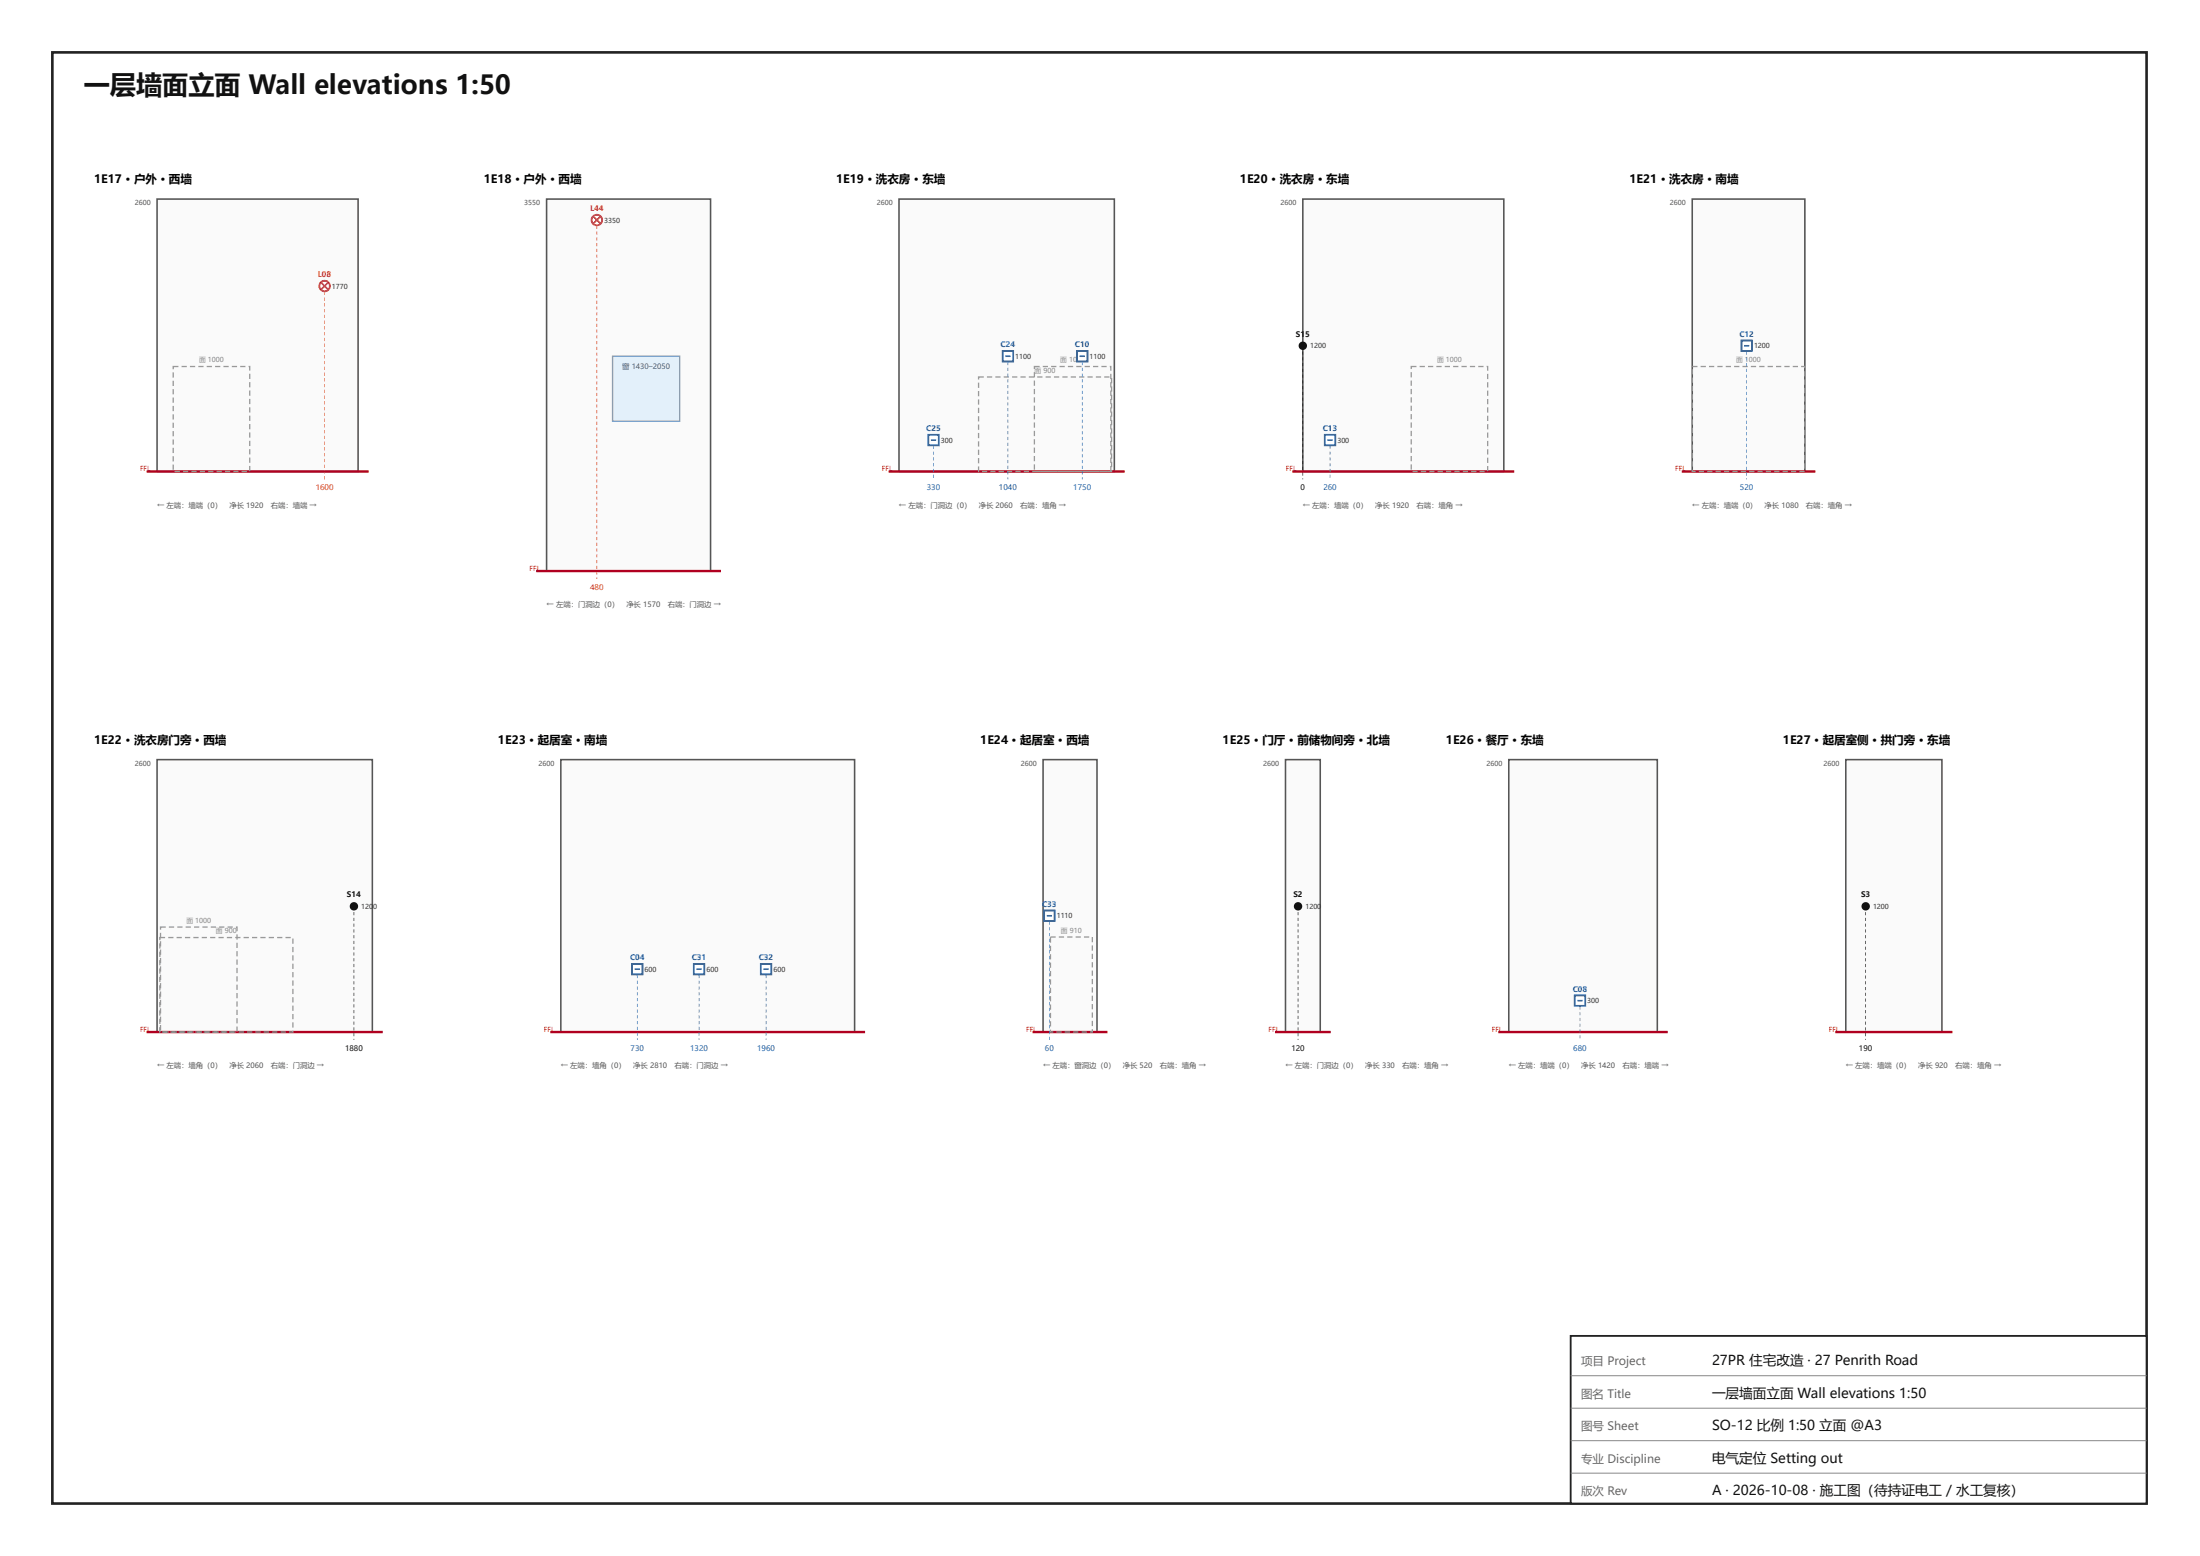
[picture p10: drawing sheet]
<svg xmlns="http://www.w3.org/2000/svg" width="420mm" height="297mm" viewBox="0 0 420 297" stroke-linecap="round" stroke-linejoin="round" font-family="sans-serif">
<path d="M10 10h400v277h-400z" fill="none" stroke="#222" stroke-width=".5"/>
<path d="M300 255h110v32h-110z" fill="#fff"/>
<path d="M300 255h110v32h-110z" fill="none" stroke="#222" stroke-width=".35"/>
<path d="M300 262.6h110M300 268.8h110M300 275h110M300 281.2h110" fill="none" stroke="#888" stroke-width=".19"/>
<path d="M30 38h38.4v52h-38.4z" fill="#fafafa"/>
<path d="M30 38h38.4v52h-38.4z" fill="none" stroke="#555" stroke-width=".3"/>
<path d="M28 90h42.4" fill="none" stroke="#b00020" stroke-width=".45"/>
<path d="M34.7 69.8h1v.3h-1zM36.3 69.8h1v.3h-1zM37.9 69.8h1v.3h-1zM39.5 69.8h1v.3h-1zM41.1 69.8h1v.3h-1zM42.7 69.8h1v.3h-1zM44.3 69.8h1v.3h-1zM45.9 69.8h1v.3h-1zM47.5 69.8h.3v.9h-.2v-.7h.1v.1h-.2zM47.6 71.3h.2v1h-.2zM47.6 72.9h.2v1h-.2zM47.6 74.5h.2v1h-.2zM47.6 76.1h.2v1h-.2zM47.6 77.7h.2v1h-.2zM47.6 79.3h.2v1h-.2zM47.6 80.9h.2v1h-.2zM47.6 82.5h.2v1h-.2zM47.6 84.1h.2v1h-.2zM47.6 85.7h.2v1h-.2zM47.6 87.3h.2v1h-.2zM47.6 88.9h.2v1h-.2zM46.2 89.9h1v.2h-1zM44.6 89.9h1v.2h-1zM43 89.9h1v.2h-1zM41.4 89.9h1v.2h-1zM39.8 89.9h1v.2h-1zM38.2 89.9h1v.2h-1zM36.6 89.9h1v.2h-1zM35 89.9h1v.2h-1zM33.4 89.9h1v.2h-1zM33 88.7h.2v1h-.2zM33 87.1h.2v1h-.2zM33 85.5h.2v1h-.2zM33 83.9h.2v1h-.2zM33 82.3h.2v1h-.2zM33 80.7h.2v1h-.2zM33 79.1h.2v1h-.2zM33 77.5h.2v1h-.2zM33 75.9h.2v1h-.2zM33 74.3h.2v1h-.2zM33 72.7h.2v1h-.2zM33 71.1h.2v1h-.2zM33 69.8h1.1v.3h-1v-.1h.1v.5h-.2z" fill="#999"/>
<circle cx="62" cy="54.6" r="1" fill="#fff"/>
<circle cx="62" cy="54.6" r="1" fill="none" stroke="#e65100" stroke-width=".35"/>
<path d="M61.3 53.9l1.4 1.4zM61.3 55.3l1.4-1.4z" fill="#000"/>
<path d="M61.3 53.9l1.4 1.4M62.7 53.9l-1.4 1.4" fill="none" stroke="#e65100" stroke-width=".3"/>
<path d="M61.9 55.7h.2v.6h-.2zM61.9 56.8h.2v.6h-.2zM61.9 57.9h.2v.6h-.2zM61.9 59h.2v.6h-.2zM61.9 60.1h.2v.6h-.2zM61.9 61.2h.2v.6h-.2zM61.9 62.3h.2v.6h-.2zM61.9 63.4h.2v.6h-.2zM61.9 64.5h.2v.6h-.2zM61.9 65.6h.2v.6h-.2zM61.9 66.7h.2v.6h-.2zM61.9 67.8h.2v.6h-.2zM61.9 68.9h.2v.6h-.2zM61.9 70h.2v.6h-.2zM61.9 71.1h.2v.6h-.2zM61.9 72.2h.2v.6h-.2zM61.9 73.3h.2v.6h-.2zM61.9 74.4h.2v.6h-.2zM61.9 75.5h.2v.6h-.2zM61.9 76.6h.2v.6h-.2zM61.9 77.7h.2v.6h-.2zM61.9 78.8h.2v.6h-.2zM61.9 79.9h.2v.6h-.2zM61.9 81h.2v.6h-.2zM61.9 82.1h.2v.6h-.2zM61.9 83.2h.2v.6h-.2zM61.9 84.3h.2v.6h-.2zM61.9 85.4h.2v.6h-.2zM61.9 86.5h.2v.6h-.2zM61.9 87.6h.2v.6h-.2zM61.9 88.7h.2v.6h-.2zM61.9 89.8h.2v.6h-.2zM61.9 90.9h.2v.6h-.2z" fill="#e65100"/>
<path d="M104.4 38h31.3v71h-31.3z" fill="#fafafa"/>
<path d="M104.4 38h31.3v71h-31.3z" fill="none" stroke="#555" stroke-width=".3"/>
<path d="M102.4 109h35.3" fill="none" stroke="#b00020" stroke-width=".45"/>
<path d="M117 68h12.8v12.4h-12.8z" fill="#e3f0fa"/>
<path d="M117 68h12.8v12.4h-12.8z" fill="none" stroke="#7a9cb8" stroke-width=".25"/>
<circle cx="114" cy="42" r="1" fill="#fff"/>
<circle cx="114" cy="42" r="1" fill="none" stroke="#e65100" stroke-width=".35"/>
<path d="M113.3 41.3l1.4 1.4zM114.7 41.3l-1.4 1.4z" fill="#000"/>
<path d="M113.3 41.3l1.4 1.4M114.7 41.3l-1.4 1.4" fill="none" stroke="#e65100" stroke-width=".3"/>
<path d="M113.9 43.1h.2v.6h-.2zM113.9 44.2h.2v.6h-.2zM113.9 45.3h.2v.6h-.2zM113.9 46.4h.2v.6h-.2zM113.9 47.5h.2v.6h-.2zM113.9 48.6h.2v.6h-.2zM113.9 49.7h.2v.6h-.2zM113.9 50.8h.2v.6h-.2zM113.9 51.9h.2v.6h-.2zM113.9 53h.2v.6h-.2zM113.9 54.1h.2v.6h-.2zM113.9 55.2h.2v.6h-.2zM113.9 56.3h.2v.6h-.2zM113.9 57.4h.2v.6h-.2zM113.9 58.5h.2v.6h-.2zM113.9 59.6h.2v.6h-.2zM113.9 60.7h.2v.6h-.2zM113.9 61.8h.2v.6h-.2zM113.9 62.9h.2v.6h-.2zM113.9 64h.2v.6h-.2zM113.9 65.1h.2v.6h-.2zM113.9 66.2h.2v.6h-.2zM113.9 67.3h.2v.6h-.2zM113.9 68.4h.2v.6h-.2zM113.9 69.5h.2v.6h-.2zM113.9 70.6h.2v.6h-.2zM113.9 71.7h.2v.6h-.2zM113.9 72.8h.2v.6h-.2zM113.9 73.9h.2v.6h-.2zM113.9 75h.2v.6h-.2zM113.9 76.1h.2v.6h-.2zM113.9 77.2h.2v.6h-.2zM113.9 78.3h.2v.6h-.2zM113.9 79.4h.2v.6h-.2zM113.9 80.5h.2v.6h-.2zM113.9 81.6h.2v.6h-.2zM113.9 82.7h.2v.6h-.2zM113.9 83.8h.2v.6h-.2zM113.9 84.9h.2v.6h-.2zM113.9 86h.2v.6h-.2zM113.9 87.1h.2v.6h-.2zM113.9 88.2h.2v.6h-.2zM113.9 89.3h.2v.6h-.2zM113.9 90.4h.2v.6h-.2zM113.9 91.5h.2v.6h-.2zM113.9 92.6h.2v.6h-.2zM113.9 93.7h.2v.6h-.2zM113.9 94.8h.2v.6h-.2zM113.9 95.9h.2v.6h-.2zM113.9 97h.2v.6h-.2zM113.9 98.1h.2v.6h-.2zM113.9 99.2h.2v.6h-.2zM113.9 100.3h.2v.6h-.2zM113.9 101.4h.2v.6h-.2zM113.9 102.5h.2v.6h-.2zM113.9 103.6h.2v.6h-.2zM113.9 104.7h.2v.6h-.2zM113.9 105.8h.2v.6h-.2zM113.9 106.9h.2v.6h-.2zM113.9 108h.2v.6h-.2zM113.9 109.1h.2v.6h-.2zM113.9 110.2h.2v.3h-.2z" fill="#e65100"/>
<path d="M171.7 38h41.1v52h-41.1z" fill="#fafafa"/>
<path d="M171.7 38h41.1v52h-41.1z" fill="none" stroke="#555" stroke-width=".3"/>
<path d="M169.7 90h45.1" fill="none" stroke="#b00020" stroke-width=".45"/>
<g fill="#999">
<path d="M188.5 71.8h1v.3h-1zM190.1 71.8h1v.3h-1zM191.7 71.8h1v.3h-1zM193.3 71.8h1v.3h-1zM194.9 71.8h1v.3h-1zM196.5 71.8h1v.3h-1zM198.1 71.8h1v.3h-1zM199.7 71.8h1v.3h-1zM201.3 71.8h1v.3h-1zM202.9 71.8h1v.3h-1zM204.5 71.8h1v.3h-1zM206.1 71.8h1v.3h-1zM207.7 71.8h1v.3h-1zM209.3 71.8h1v.3h-1zM210.9 71.8h1v.3h-1zM212.2 72.2h.2v1h-.2zM212.2 73.8h.2v1h-.2zM212.2 75.4h.2v1h-.2zM212.2 77h.2v1h-.2zM212.2 78.6h.2v1h-.2zM212.2 80.2h.2v1h-.2zM212.2 81.8h.2v1h-.2zM212.2 83.4h.2v1h-.2zM212.2 85h.2v1h-.2zM212.2 86.6h.2v1h-.2zM212.2 88.2h.2v1h-.2zM211.5 89.9h.8v.1h-.1v-.2h.2v.3h-.9zM209.9 89.9h1v.2h-1zM208.3 89.9h1v.2h-1zM206.7 89.9h1v.2h-1zM205.1 89.9h1v.2h-1zM203.5 89.9h1v.2h-1zM201.9 89.9h1v.2h-1zM200.3 89.9h1v.2h-1zM198.7 89.9h1v.2h-1zM197.1 89.9h1v.2h-1zM195.5 89.9h1v.2h-1zM193.9 89.9h1v.2h-1zM192.3 89.9h1v.2h-1zM190.7 89.9h1v.2h-1zM189.1 89.9h1v.2h-1zM187.5 89.9h1v.2h-1zM186.8 89h.2l-.1 1.1h-.1zM186.8 87.4h.2v1h-.2zM186.8 85.8h.2v1h-.2zM186.8 84.2h.2v1h-.2zM186.8 82.6h.2v1h-.2zM186.8 81h.2v1h-.2zM186.8 79.4h.2v1h-.2zM186.8 77.8h.2v1h-.2zM186.8 76.2h.2v1h-.2zM186.8 74.6h.2v1h-.2zM186.8 73h.2v1h-.2zM186.8 71.8h1.1v.3h-1v-.1h.1v.4h-.2z"/>
<path d="M199.2 69.8h1v.3h-1zM200.8 69.8h1v.3h-1zM202.4 69.8h1v.3h-1zM204 69.8h1v.3h-1zM205.6 69.8h1v.3h-1zM207.2 69.8h1v.3h-1zM208.8 69.8h1v.3h-1zM210.4 69.8h1v.3h-1zM212 69.8h.3v1h-.3v-.8h.2v.1h-.2zM212 71.4h.3v1h-.3zM212 73h.3v1h-.3zM212 74.6h.3v1h-.3zM212 76.2h.3v1h-.3zM212 77.8h.3v1h-.3zM212 79.4h.3v1h-.3zM212 81h.3v1h-.3zM212 82.6h.3v1h-.3zM212 84.2h.3v1h-.3zM212 85.8h.3v1h-.3zM212 87.4h.3v1h-.3zM212 89h.3v1h-.3zM210.6 89.9h1v.2h-1zM209 89.9h1v.2h-1zM207.4 89.9h1v.2h-1zM205.8 89.9h1v.2h-1zM204.2 89.9h1v.2h-1zM202.6 89.9h1v.2h-1zM201 89.9h1v.2h-1zM199.4 89.9h1v.2h-1zM197.8 89.9h1v.2h-1zM197.4 88.6h.3v1h-.3zM197.4 87h.3v1h-.3zM197.4 85.4h.3v1h-.3zM197.4 83.8h.3v1h-.3zM197.4 82.2h.3v1h-.3zM197.4 80.6h.3v1h-.3zM197.4 79h.3v1h-.3zM197.4 77.4h.3v1h-.3zM197.4 75.8h.3v1h-.3zM197.4 74.2h.3v1h-.3zM197.4 72.6h.3v1h-.3zM197.4 71h.3v1h-.3zM197.4 69.8h1.2v.3h-1v-.1h.1v.4h-.3z"/>
</g>
<path d="M177.3 83h2v2h-2z" fill="#fff"/>
<path d="M177.3 83h2v2h-2z" fill="none" stroke="#1565c0" stroke-width=".35"/>
<path d="M177.8 84h1" fill="none" stroke="#1565c0" stroke-width=".3"/>
<path d="M178.2 85.1h.2v.6h-.2zM178.2 86.2h.2v.6h-.2zM178.2 87.3h.2v.6h-.2zM178.2 88.4h.2v.6h-.2zM178.2 89.5h.2v.6h-.2zM178.2 90.6h.2v.6h-.2z" fill="#1565c0"/>
<path d="M191.5 67h2v2h-2z" fill="#fff"/>
<path d="M191.5 67h2v2h-2z" fill="none" stroke="#1565c0" stroke-width=".35"/>
<path d="M192 68h1" fill="none" stroke="#1565c0" stroke-width=".3"/>
<path d="M192.4 69.1h.2v.6h-.2zM192.4 70.2h.2v.6h-.2zM192.4 71.3h.2v.6h-.2zM192.4 72.4h.2v.6h-.2zM192.4 73.5h.2v.6h-.2zM192.4 74.6h.2v.6h-.2zM192.4 75.7h.2v.6h-.2zM192.4 76.8h.2v.6h-.2zM192.4 77.9h.2v.6h-.2zM192.4 79h.2v.6h-.2zM192.4 80.1h.2v.6h-.2zM192.4 81.2h.2v.6h-.2zM192.4 82.3h.2v.6h-.2zM192.4 83.4h.2v.6h-.2zM192.4 84.5h.2v.6h-.2zM192.4 85.6h.2v.6h-.2zM192.4 86.7h.2v.6h-.2zM192.4 87.8h.2v.6h-.2zM192.4 88.9h.2v.6h-.2zM192.4 90h.2v.6h-.2zM192.4 91.1h.2v.4h-.2z" fill="#1565c0"/>
<path d="M205.7 67h2v2h-2z" fill="#fff"/>
<path d="M205.7 67h2v2h-2z" fill="none" stroke="#1565c0" stroke-width=".35"/>
<path d="M206.2 68h1" fill="none" stroke="#1565c0" stroke-width=".3"/>
<path d="M206.6 69.1h.2v.6h-.2zM206.6 70.2h.2v.6h-.2zM206.6 71.3h.2v.6h-.2zM206.6 72.4h.2v.6h-.2zM206.6 73.5h.2v.6h-.2zM206.6 74.6h.2v.6h-.2zM206.6 75.7h.2v.6h-.2zM206.6 76.8h.2v.6h-.2zM206.6 77.9h.2v.6h-.2zM206.6 79h.2v.6h-.2zM206.6 80.1h.2v.6h-.2zM206.6 81.2h.2v.6h-.2zM206.6 82.3h.2v.6h-.2zM206.6 83.4h.2v.6h-.2zM206.6 84.5h.2v.6h-.2zM206.6 85.6h.2v.6h-.2zM206.6 86.7h.2v.6h-.2zM206.6 87.8h.2v.6h-.2zM206.6 88.9h.2v.6h-.2zM206.6 90h.2v.6h-.2zM206.6 91.1h.2v.4h-.2z" fill="#1565c0"/>
<path d="M248.8 38h38.4v52h-38.4z" fill="#fafafa"/>
<path d="M248.8 38h38.4v52h-38.4z" fill="none" stroke="#555" stroke-width=".3"/>
<path d="M246.8 90h42.4" fill="none" stroke="#b00020" stroke-width=".45"/>
<path d="M271.1 69.8h1v.3h-1zM272.7 69.8h1v.3h-1zM274.3 69.8h1v.3h-1zM275.9 69.8h1v.3h-1zM277.5 69.8h1v.3h-1zM279.1 69.8h1v.3h-1zM280.7 69.8h1v.3h-1zM282.3 69.8h1v.3h-1zM283.9 69.8h.4v1h-.3v-.8h.1v.1h-.2zM284 71.4h.3v1h-.3zM284 73h.3v1h-.3zM284 74.6h.3v1h-.3zM284 76.2h.3v1h-.3zM284 77.8h.3v1h-.3zM284 79.4h.3v1h-.3zM284 81h.3v1h-.3zM284 82.6h.3v1h-.3zM284 84.2h.3v1h-.3zM284 85.8h.3v1h-.3zM284 87.4h.3v1h-.3zM284 89h.3v1h-.3zM282.6 89.9h1v.2h-1zM281 89.9h1v.2h-1zM279.4 89.9h1v.2h-1zM277.8 89.9h1v.2h-1zM276.2 89.9h1v.2h-1zM274.6 89.9h1v.2h-1zM273 89.9h1v.2h-1zM271.4 89.9h1v.2h-1zM269.8 89.9h1v.2h-1zM269.4 88.6h.3v1h-.3zM269.4 87h.3v1h-.3zM269.4 85.4h.3v1h-.3zM269.4 83.8h.3v1h-.3zM269.4 82.2h.3v1h-.3zM269.4 80.6h.3v1h-.3zM269.4 79h.3v1h-.3zM269.4 77.4h.3v1h-.3zM269.4 75.8h.3v1h-.3zM269.4 74.2h.3v1h-.3zM269.4 72.6h.3v1h-.3zM269.4 71h.3v1h-.3zM269.4 69.8h1.1v.3h-1v-.1h.2v.4h-.3z" fill="#999"/>
<g fill="#111">
<path d="M248.8 67.1h.1v.6h-.1zM248.8 68.2h.1v.6h-.1zM248.8 69.3h.1v.6h-.1zM248.8 70.4h.1v.6h-.1zM248.8 71.5h.1v.6h-.1zM248.8 72.6h.1v.6h-.1zM248.8 73.7h.1v.6h-.1zM248.8 74.8h.1v.6h-.1zM248.8 75.9h.1v.6h-.1zM248.8 77h.1v.6h-.1zM248.8 78.1h.1v.6h-.1zM248.8 79.2h.1v.6h-.1zM248.8 80.3h.1v.6h-.1zM248.8 81.4h.1v.6h-.1zM248.8 82.5h.1v.6h-.1zM248.8 83.6h.1v.6h-.1zM248.8 84.7h.1v.6h-.1zM248.8 85.8h.1v.6h-.1zM248.8 86.9h.1v.6h-.1zM248.8 88h.1v.6h-.1zM248.8 89.1h.1v.6h-.1zM248.8 90.2h.1v.6h-.1zM248.8 91.3h.1v.2h-.1z"/>
<circle cx="248.8" cy="66" r=".8"/>
</g>
<path d="M253 83h2v2h-2z" fill="#fff"/>
<path d="M253 83h2v2h-2z" fill="none" stroke="#1565c0" stroke-width=".35"/>
<path d="M253.5 84h1" fill="none" stroke="#1565c0" stroke-width=".3"/>
<path d="M254 85.1h.1v.6h-.1zM254 86.2h.1v.6h-.1zM254 87.3h.1v.6h-.1zM254 88.4h.1v.6h-.1zM254 89.5h.1v.6h-.1zM254 90.6h.1v.6h-.1z" fill="#1565c0"/>
<path d="M323.2 38h21.5v52h-21.5z" fill="#fafafa"/>
<path d="M323.2 38h21.5v52h-21.5z" fill="none" stroke="#555" stroke-width=".3"/>
<path d="M321.2 90h25.5" fill="none" stroke="#b00020" stroke-width=".45"/>
<path d="M324.8 69.8h1v.3h-1zM326.4 69.8h1v.3h-1zM328 69.8h1v.3h-1zM329.6 69.8h1v.3h-1zM331.2 69.8h1v.3h-1zM332.8 69.8h1v.3h-1zM334.4 69.8h1v.3h-1zM336 69.8h1v.3h-1zM337.6 69.8h1v.3h-1zM339.2 69.8h1v.3h-1zM340.8 69.8h1v.3h-1zM342.4 69.8h1v.3h-1zM344 69.8h.9v.4h-.3v-.2h.1v.1h-.7zM344.6 70.8h.3v1h-.3zM344.6 72.4h.3v1h-.3zM344.6 74h.3v1h-.3zM344.6 75.6h.3v1h-.3zM344.6 77.2h.3v1h-.3zM344.6 78.8h.3v1h-.3zM344.6 80.4h.3v1h-.3zM344.6 82h.3v1h-.3zM344.6 83.6h.3v1h-.3zM344.6 85.2h.3v1h-.3zM344.6 86.8h.3v1h-.3zM344.6 88.4h.3v1h-.3zM343.7 89.9h1v.2h-1zM342.1 89.9h1v.2h-1zM340.5 89.9h1v.2h-1zM338.9 89.9h1v.2h-1zM337.3 89.9h1v.2h-1zM335.7 89.9h1v.2h-1zM334.1 89.9h1v.2h-1zM332.5 89.9h1v.2h-1zM330.9 89.9h1v.2h-1zM329.3 89.9h1v.2h-1zM327.7 89.9h1v.2h-1zM326.1 89.9h1v.2h-1zM324.5 89.9h1v.2h-1zM323.1 89.7h.2v.3h-.1v-.1h.7v.2h-.8zM323.1 88.1h.2v1h-.2zM323.1 86.5h.2v1h-.2zM323.1 84.9h.2v1h-.2zM323.1 83.3h.2v1h-.2zM323.1 81.7h.2v1h-.2zM323.1 80.1h.2v1h-.2zM323.1 78.5h.2v1h-.2zM323.1 76.9h.2v1h-.2zM323.1 75.3h.2v1h-.2zM323.1 73.7h.2v1h-.2zM323.1 72.1h.2v1h-.2zM323.1 70.5h.2v1h-.2zM323.2 69.8h1v.3h-1z" fill="#999"/>
<path d="M332.6 65h2v2h-2z" fill="#fff"/>
<path d="M332.6 65h2v2h-2z" fill="none" stroke="#1565c0" stroke-width=".35"/>
<path d="M333.1 66h1" fill="none" stroke="#1565c0" stroke-width=".3"/>
<path d="M333.6 67.1h.1v.6h-.1zM333.6 68.2h.1v.6h-.1zM333.6 69.3h.1v.6h-.1zM333.6 70.4h.1v.6h-.1zM333.6 71.5h.1v.6h-.1zM333.6 72.6h.1v.6h-.1zM333.6 73.7h.1v.6h-.1zM333.6 74.8h.1v.6h-.1zM333.6 75.9h.1v.6h-.1zM333.6 77h.1v.6h-.1zM333.6 78.1h.1v.6h-.1zM333.6 79.2h.1v.6h-.1zM333.6 80.3h.1v.6h-.1zM333.6 81.4h.1v.6h-.1zM333.6 82.5h.1v.6h-.1zM333.6 83.6h.1v.6h-.1zM333.6 84.7h.1v.6h-.1zM333.6 85.8h.1v.6h-.1zM333.6 86.9h.1v.6h-.1zM333.6 88h.1v.6h-.1zM333.6 89.1h.1v.6h-.1zM333.6 90.2h.1v.6h-.1zM333.6 91.3h.1v.2h-.1z" fill="#1565c0"/>
<path d="M30 145h41.1v52h-41.1z" fill="#fafafa"/>
<path d="M30 145h41.1v52h-41.1z" fill="none" stroke="#555" stroke-width=".3"/>
<path d="M28 197h45.1" fill="none" stroke="#b00020" stroke-width=".45"/>
<g fill="#999">
<path d="M32.1 178.8h1v.3h-1zM33.7 178.8h1v.3h-1zM35.3 178.8h1v.3h-1zM36.9 178.8h1v.3h-1zM38.5 178.8h1v.3h-1zM40.1 178.8h1v.3h-1zM41.7 178.8h1v.3h-1zM43.3 178.8h1v.3h-1zM44.9 178.8h1v.3h-1zM46.5 178.8h1v.3h-1zM48.1 178.8h1v.3h-1zM49.7 178.8h1v.3h-1zM51.3 178.8h1v.3h-1zM52.9 178.8h1v.3h-1zM54.5 178.8h1v.3h-1zM55.8 179.1h.3v1h-.3zM55.8 180.7h.3v1h-.3zM55.8 182.3h.3v1h-.3zM55.8 183.9h.3v1h-.3zM55.8 185.5h.3v1h-.3zM55.8 187.1h.3v1h-.3zM55.8 188.7h.3v1h-.3zM55.8 190.3h.3v1h-.3zM55.8 191.9h.3v1h-.3zM55.8 193.5h.3v1h-.3zM55.8 195.1h.3v1h-.3zM55.2 196.9h.7v.1h-.1v-.3h.3v.4h-.9zM53.6 196.9h1v.2h-1zM52 196.9h1v.2h-1zM50.4 196.9h1v.2h-1zM48.8 196.9h1v.2h-1zM47.2 196.9h1v.2h-1zM45.6 196.9h1v.2h-1zM44 196.9h1v.2h-1zM42.4 196.9h1v.2h-1zM40.8 196.9h1v.2h-1zM39.2 196.9h1v.2h-1zM37.6 196.9h1v.2h-1zM36 196.9h1v.2h-1zM34.4 196.9h1v.2h-1zM32.8 196.9h1v.2h-1zM31.2 196.9h1v.2h-1zM30.4 196.1h.3l-.1 1h-.2zM30.4 194.5h.3v1h-.3zM30.4 192.9h.3v1h-.3zM30.4 191.3h.3v1h-.3zM30.4 189.7h.3v1h-.3zM30.4 188.1h.3v1h-.3zM30.4 186.5h.3v1h-.3zM30.4 184.9h.3v1h-.3zM30.4 183.3h.3v1h-.3zM30.4 181.7h.3v1h-.3zM30.4 180.1h.3v1h-.3zM30.4 178.8h1.1v.3h-1v-.1h.2v.5h-.3z"/>
<path d="M32.3 176.8h1v.3h-1zM33.9 176.8h1v.3h-1zM35.5 176.8h1v.3h-1zM37.1 176.8h1v.3h-1zM38.7 176.8h1v.3h-1zM40.3 176.8h1v.3h-1zM41.9 176.8h1v.3h-1zM43.5 176.8h1v.3h-1zM45.1 176.8h.3v.9h-.3v-.7h.2v.1h-.2zM45.1 178.3h.3v1h-.3zM45.1 179.9h.3v1h-.3zM45.1 181.5h.3v1h-.3zM45.1 183.1h.3v1h-.3zM45.1 184.7h.3v1h-.3zM45.1 186.3h.3v1h-.3zM45.1 187.9h.3v1h-.3zM45.1 189.5h.3v1h-.3zM45.1 191.1h.3v1h-.3zM45.1 192.7h.3v1h-.3zM45.1 194.3h.3v1h-.3zM45.1 195.9h.3v1h-.3zM43.7 196.9h1v.2h-1zM42.1 196.9h1v.2h-1zM40.5 196.9h1v.2h-1zM38.9 196.9h1v.2h-1zM37.3 196.9h1v.2h-1zM35.7 196.9h1v.2h-1zM34.1 196.9h1v.2h-1zM32.5 196.9h1v.2h-1zM30.9 196.9h1v.2h-1zM30.5 195.7h.3v1h-.3zM30.5 194.1h.3v1h-.3zM30.5 192.5h.3v1h-.3zM30.5 190.9h.3v1h-.3zM30.5 189.3h.3v1h-.3zM30.5 187.7h.3v1h-.3zM30.5 186.1h.3v1h-.3zM30.5 184.5h.3v1h-.3zM30.5 182.9h.3v1h-.3zM30.5 181.3h.3v1h-.3zM30.5 179.7h.3v1h-.3zM30.5 178.1h.3v1h-.3zM30.5 176.8h1.2v.3h-1v-.1h.1v.5h-.3z"/>
</g>
<g fill="#111">
<path d="M67.5 174.1h.2v.6h-.2zM67.5 175.2h.2v.6h-.2zM67.5 176.3h.2v.6h-.2zM67.5 177.4h.2v.6h-.2zM67.5 178.5h.2v.6h-.2zM67.5 179.6h.2v.6h-.2zM67.5 180.7h.2v.6h-.2zM67.5 181.8h.2v.6h-.2zM67.5 182.9h.2v.6h-.2zM67.5 184h.2v.6h-.2zM67.5 185.1h.2v.6h-.2zM67.5 186.2h.2v.6h-.2zM67.5 187.3h.2v.6h-.2zM67.5 188.4h.2v.6h-.2zM67.5 189.5h.2v.6h-.2zM67.5 190.6h.2v.6h-.2zM67.5 191.7h.2v.6h-.2zM67.5 192.8h.2v.6h-.2zM67.5 193.9h.2v.6h-.2zM67.5 195h.2v.6h-.2zM67.5 196.1h.2v.6h-.2zM67.5 197.2h.2v.6h-.2zM67.5 198.3h.2v.2h-.2z"/>
<circle cx="67.6" cy="173" r=".8"/>
</g>
<path d="M107.1 145h56.1v52h-56.1z" fill="#fafafa"/>
<path d="M107.1 145h56.1v52h-56.1z" fill="none" stroke="#555" stroke-width=".3"/>
<path d="M105.1 197h60.1" fill="none" stroke="#b00020" stroke-width=".45"/>
<path d="M120.7 184h2v2h-2z" fill="#fff"/>
<path d="M120.7 184h2v2h-2z" fill="none" stroke="#1565c0" stroke-width=".35"/>
<path d="M121.2 185h1" fill="none" stroke="#1565c0" stroke-width=".3"/>
<path d="M121.7 186.1h.1v.6h-.1zM121.7 187.2h.1v.6h-.1zM121.7 188.3h.1v.6h-.1zM121.7 189.4h.1v.6h-.1zM121.7 190.5h.1v.6h-.1zM121.7 191.6h.1v.6h-.1zM121.7 192.7h.1v.6h-.1zM121.7 193.8h.1v.6h-.1zM121.7 194.9h.1v.6h-.1zM121.7 196h.1v.6h-.1zM121.7 197.1h.1v.6h-.1zM121.7 198.2h.1v.3h-.1z" fill="#1565c0"/>
<path d="M132.5 184h2v2h-2z" fill="#fff"/>
<path d="M132.5 184h2v2h-2z" fill="none" stroke="#1565c0" stroke-width=".35"/>
<path d="M133 185h1" fill="none" stroke="#1565c0" stroke-width=".3"/>
<path d="M133.5 186.1h.1v.6h-.1zM133.5 187.2h.1v.6h-.1zM133.5 188.3h.1v.6h-.1zM133.5 189.4h.1v.6h-.1zM133.5 190.5h.1v.6h-.1zM133.5 191.6h.1v.6h-.1zM133.5 192.7h.1v.6h-.1zM133.5 193.8h.1v.6h-.1zM133.5 194.9h.1v.6h-.1zM133.5 196h.1v.6h-.1zM133.5 197.1h.1v.6h-.1zM133.5 198.2h.1v.3h-.1z" fill="#1565c0"/>
<path d="M145.3 184h2v2h-2z" fill="#fff"/>
<path d="M145.3 184h2v2h-2z" fill="none" stroke="#1565c0" stroke-width=".35"/>
<path d="M145.8 185h1" fill="none" stroke="#1565c0" stroke-width=".3"/>
<path d="M146.3 186.1h.1v.6h-.1zM146.3 187.2h.1v.6h-.1zM146.3 188.3h.1v.6h-.1zM146.3 189.4h.1v.6h-.1zM146.3 190.5h.1v.6h-.1zM146.3 191.6h.1v.6h-.1zM146.3 192.7h.1v.6h-.1zM146.3 193.8h.1v.6h-.1zM146.3 194.9h.1v.6h-.1zM146.3 196h.1v.6h-.1zM146.3 197.1h.1v.6h-.1zM146.3 198.2h.1v.3h-.1z" fill="#1565c0"/>
<path d="M199.2 145h10.3v52h-10.3z" fill="#fafafa"/>
<path d="M199.2 145h10.3v52h-10.3z" fill="none" stroke="#555" stroke-width=".3"/>
<path d="M197.2 197h14.3" fill="none" stroke="#b00020" stroke-width=".45"/>
<path d="M202.2 178.7h1v.3h-1zM203.8 178.7h1v.3h-1zM205.4 178.7h1v.3h-1zM207 178.7h1v.3h-1zM208.5 178.9h.3v1h-.3zM208.5 180.5h.3v1h-.3zM208.5 182.1h.3v1h-.3zM208.5 183.7h.3v1h-.3zM208.5 185.3h.3v1h-.3zM208.5 186.9h.3v1h-.3zM208.5 188.5h.3v1h-.3zM208.5 190.1h.3v1h-.3zM208.5 191.7h.3v1h-.3zM208.5 193.3h.3v1h-.3zM208.5 194.9h.3v1h-.3zM208.5 196.5h.3v.6h-.6v-.2h.4v.1h-.1zM206.6 196.9h1v.2h-1zM205 196.9h1v.2h-1zM203.4 196.9h1v.2h-1zM201.8 196.9h1v.2h-1zM200.5 196.5h.3v.5h-.2v-.1h.6v.2h-.7zM200.5 194.9h.3v1h-.3zM200.5 193.3h.3v1h-.3zM200.5 191.7h.3v1h-.3zM200.5 190.1h.3v1h-.3zM200.5 188.5h.3v1h-.3zM200.5 186.9h.3v1h-.3zM200.5 185.3h.3v1h-.3zM200.5 183.7h.3v1h-.3zM200.5 182.1h.3v1h-.3zM200.5 180.5h.3v1h-.3zM200.5 178.9h.3v1h-.3zM200.6 178.7h1v.3h-1z" fill="#999"/>
<path d="M199.4 173.8h2v2h-2z" fill="#fff"/>
<path d="M199.4 173.8h2v2h-2z" fill="none" stroke="#1565c0" stroke-width=".35"/>
<path d="M199.9 174.8h1" fill="none" stroke="#1565c0" stroke-width=".3"/>
<path d="M200.4 175.9h.1v.6h-.1zM200.4 177h.1v.6h-.1zM200.4 178.1h.1v.6h-.1zM200.4 179.2h.1v.6h-.1zM200.4 180.3h.1v.6h-.1zM200.4 181.4h.1v.6h-.1zM200.4 182.5h.1v.6h-.1zM200.4 183.6h.1v.6h-.1zM200.4 184.7h.1v.6h-.1zM200.4 185.8h.1v.6h-.1zM200.4 186.9h.1v.6h-.1zM200.4 188h.1v.6h-.1zM200.4 189.1h.1v.6h-.1zM200.4 190.2h.1v.6h-.1zM200.4 191.3h.1v.6h-.1zM200.4 192.4h.1v.6h-.1zM200.4 193.5h.1v.6h-.1zM200.4 194.6h.1v.6h-.1zM200.4 195.7h.1v.6h-.1zM200.4 196.8h.1v.6h-.1zM200.4 197.9h.1v.6h-.1z" fill="#1565c0"/>
<path d="M245.5 145h6.7v52h-6.7z" fill="#fafafa"/>
<path d="M245.5 145h6.7v52h-6.7z" fill="none" stroke="#555" stroke-width=".3"/>
<path d="M243.5 197h10.7" fill="none" stroke="#b00020" stroke-width=".45"/>
<g fill="#111">
<path d="M247.9 174.1h.1v.6h-.1zM247.9 175.2h.1v.6h-.1zM247.9 176.3h.1v.6h-.1zM247.9 177.4h.1v.6h-.1zM247.9 178.5h.1v.6h-.1zM247.9 179.6h.1v.6h-.1zM247.9 180.7h.1v.6h-.1zM247.9 181.8h.1v.6h-.1zM247.9 182.9h.1v.6h-.1zM247.9 184h.1v.6h-.1zM247.9 185.1h.1v.6h-.1zM247.9 186.2h.1v.6h-.1zM247.9 187.3h.1v.6h-.1zM247.9 188.4h.1v.6h-.1zM247.9 189.5h.1v.6h-.1zM247.9 190.6h.1v.6h-.1zM247.9 191.7h.1v.6h-.1zM247.9 192.8h.1v.6h-.1zM247.9 193.9h.1v.6h-.1zM247.9 195h.1v.6h-.1zM247.9 196.1h.1v.6h-.1zM247.9 197.2h.1v.6h-.1zM247.9 198.3h.1v.2h-.1z"/>
<circle cx="247.9" cy="173" r=".8"/>
</g>
<path d="M288.2 145h28.3v52h-28.3z" fill="#fafafa"/>
<path d="M288.2 145h28.3v52h-28.3z" fill="none" stroke="#555" stroke-width=".3"/>
<path d="M286.2 197h32.3" fill="none" stroke="#b00020" stroke-width=".45"/>
<path d="M300.8 190h2v2h-2z" fill="#fff"/>
<path d="M300.8 190h2v2h-2z" fill="none" stroke="#1565c0" stroke-width=".35"/>
<path d="M301.3 191h1" fill="none" stroke="#1565c0" stroke-width=".3"/>
<path d="M301.7 192.1h.1v.6h-.1zM301.7 193.2h.1v.6h-.1zM301.7 194.3h.1v.6h-.1zM301.7 195.4h.1v.6h-.1zM301.7 196.5h.1v.6h-.1zM301.7 197.6h.1v.6h-.1z" fill="#1565c0"/>
<path d="M352.5 145h18.4v52h-18.4z" fill="#fafafa"/>
<path d="M352.5 145h18.4v52h-18.4z" fill="none" stroke="#555" stroke-width=".3"/>
<path d="M350.5 197h22.4" fill="none" stroke="#b00020" stroke-width=".45"/>
<g fill="#111">
<path d="M356.3 174.1h.1v.6h-.1zM356.3 175.2h.1v.6h-.1zM356.3 176.3h.1v.6h-.1zM356.3 177.4h.1v.6h-.1zM356.3 178.5h.1v.6h-.1zM356.3 179.6h.1v.6h-.1zM356.3 180.7h.1v.6h-.1zM356.3 181.8h.1v.6h-.1zM356.3 182.9h.1v.6h-.1zM356.3 184h.1v.6h-.1zM356.3 185.1h.1v.6h-.1zM356.3 186.2h.1v.6h-.1zM356.3 187.3h.1v.6h-.1zM356.3 188.4h.1v.6h-.1zM356.3 189.5h.1v.6h-.1zM356.3 190.6h.1v.6h-.1zM356.3 191.7h.1v.6h-.1zM356.3 192.8h.1v.6h-.1zM356.3 193.9h.1v.6h-.1zM356.3 195h.1v.6h-.1zM356.3 196.1h.1v.6h-.1zM356.3 197.2h.1v.6h-.1zM356.3 198.3h.1v.2h-.1z"/>
<circle cx="356.3" cy="173" r=".8"/>
</g>
<text font-size="5" fill="#111" x="16" y="18">一层墙面立面 Wall elevations 1:50</text>
<g font-size="2.6" fill="#111">
<text x="327" y="260.6">27PR 住宅改造 · 27 Penrith Road</text>
<text x="327" y="266.8">一层墙面立面 Wall elevations 1:50</text>
<text x="327" y="273">SO-12 比例 1:50 立面 @A3</text>
<text x="327" y="279.2">电气定位 Setting out</text>
<text x="327" y="285.4">A · 2026-10-08 · 施工图（待持证电工 / 水工复核）</text>
</g>
<g font-size="2.2">
<text x="18" y="35">1E17 · 户外 · 西墙</text>
<text x="92.4" y="35">1E18 · 户外 · 西墙</text>
<text x="159.7" y="35">1E19 · 洗衣房 · 东墙</text>
<text x="236.8" y="35">1E20 · 洗衣房 · 东墙</text>
<text x="311.2" y="35">1E21 · 洗衣房 · 南墙</text>
<text x="18" y="142">1E22 · 洗衣房门旁 · 西墙</text>
<text x="95.1" y="142">1E23 · 起居室 · 南墙</text>
<text x="187.2" y="142">1E24 · 起居室 · 西墙</text>
<text x="233.5" y="142">1E25 · 门厅 · 前储物间旁 · 北墙</text>
<text x="276.2" y="142">1E26 · 餐厅 · 东墙</text>
<text x="340.5" y="142">1E27 · 起居室侧 · 拱门旁 · 东墙</text>
</g>
<g font-size="2.2" fill="#666">
<text x="302" y="260.6">项目 Project</text>
<text x="302" y="266.8">图名 Title</text>
<text x="302" y="273">图号 Sheet</text>
<text x="302" y="279.2">专业 Discipline</text>
<text x="302" y="285.4">版次 Rev</text>
</g>
<g font-size="1.4" fill="#e65100">
<text x="112.7" y="40.3">L44</text>
<text x="60.7" y="52.9">L08</text>
<text x="60.3" y="93.6">1600</text>
<text x="112.7" y="112.6">480</text>
</g>
<g font-size="1.4" fill="#111">
<text x="247.5" y="64.3">S1</text>
<text x="249.3" y="64.3">5</text>
<text x="248.4" y="93.6">0</text>
<text x="66.3" y="171.3">S14</text>
<text x="247" y="171.3">S2</text>
<text x="355.5" y="171.3">S3</text>
<text x="65.9" y="200.6">1880</text>
<text x="246.6" y="200.6">120</text>
<text x="355.1" y="200.6">190</text>
</g>
<g font-size="1.4" fill="#1565c0">
<text x="332.2" y="64.3">C12</text>
<text x="191.1" y="66.3">C24</text>
<text x="205.3" y="66.3">C10</text>
<text x="176.9" y="82.3">C25</text>
<text x="252.7" y="82.3">C13</text>
<text x="177" y="93.6">330</text>
<text x="190.8" y="93.6">1040</text>
<text x="205" y="93.6">1750</text>
<text x="252.8" y="93.6">260</text>
<text x="332.3" y="93.6">520</text>
<text x="199" y="173.1">C33</text>
<text x="120.3" y="183.3">C04</text>
<text x="132.1" y="183.3">C31</text>
<text x="144.9" y="183.3">C32</text>
<text x="300.4" y="189.3">C08</text>
<text x="120.4" y="200.6">730</text>
<text x="131.8" y="200.6">1320</text>
<text x="144.6" y="200.6">1960</text>
<text x="199.6" y="200.6">60</text>
<text x="300.5" y="200.6">680</text>
</g>
<text font-size="1.4" fill="#557" x="118.8" y="70.4">窗 1430–2050</text>
<g font-size="1.4" fill="#555">
<text x="30" y="96.9">← 左端：墙端（0）</text>
<text x="43.8" y="96.9">净长 1920</text>
<text x="51.7" y="96.9">右端：墙端 →</text>
<text x="171.7" y="96.9">← 左端：门洞边（0）</text>
<text x="186.9" y="96.9">净长 2060</text>
<text x="194.8" y="96.9">右端：墙角 →</text>
<text x="248.8" y="96.9">← 左端：墙端（0）</text>
<text x="262.7" y="96.9">净长 1920</text>
<text x="270.6" y="96.9">右端：墙角 →</text>
<text x="323.2" y="96.9">← 左端：墙端（0）</text>
<text x="337" y="96.9">净长 1080</text>
<text x="344.9" y="96.9">右端：墙角 →</text>
<text x="104.4" y="115.9">← 左端：门洞边（0）</text>
<text x="119.6" y="115.9">净长 1570</text>
<text x="127.5" y="115.9">右端：门洞边 →</text>
<text x="30" y="203.9">← 左端：墙角（0）</text>
<text x="43.8" y="203.9">净长 2060</text>
<text x="51.7" y="203.9">右端：门洞边 →</text>
<text x="107.1" y="203.9">← 左端：墙角（0）</text>
<text x="121" y="203.9">净长 2810</text>
<text x="128.8" y="203.9">右端：门洞边 →</text>
<text x="199.2" y="203.9">← 左端：窗洞边（0）</text>
<text x="214.5" y="203.9">净长 520</text>
<text x="221.5" y="203.9">右端：墙角 →</text>
<text x="245.5" y="203.9">← 左端：门洞边（0）</text>
<text x="260.8" y="203.9">净长 330</text>
<text x="267.8" y="203.9">右端：墙角 →</text>
<text x="288.2" y="203.9">← 左端：墙端（0）</text>
<text x="302" y="203.9">净长 1420</text>
<text x="309.9" y="203.9">右端：墙端 →</text>
<text x="352.5" y="203.9">← 左端：墙端（0）</text>
<text x="366.4" y="203.9">净长 920</text>
<text x="373.5" y="203.9">右端：墙角 →</text>
</g>
<g font-size="1.3" fill="#555">
<text x="25.7" y="39.2">2600</text>
<text x="100.1" y="39.2">3550</text>
<text x="167.5" y="39.2">2600</text>
<text x="244.6" y="39.2">2600</text>
<text x="319" y="39.2">2600</text>
<text x="25.7" y="146.2">2600</text>
<text x="102.9" y="146.2">2600</text>
<text x="195" y="146.2">2600</text>
<text x="241.3" y="146.2">2600</text>
<text x="283.9" y="146.2">2600</text>
<text x="348.3" y="146.2">2600</text>
</g>
<g font-size="1.3" fill="#333">
<text x="115.4" y="42.5">3350</text>
<text x="63.4" y="55.1">1770</text>
<text x="193.9" y="68.5">1100</text>
<text x="208.1" y="68.5">1100</text>
<text x="250.2" y="66.5">1200</text>
<text x="335" y="66.5">1200</text>
<text x="179.7" y="84.5">300</text>
<text x="255.4" y="84.5">300</text>
<text x="69" y="173.5">120</text>
<text x="71.3" y="173.5">0</text>
<text x="249.3" y="173.5">1200</text>
<text x="357.7" y="173.5">1200</text>
<text x="201.8" y="175.3">1110</text>
<text x="123.1" y="185.5">600</text>
<text x="134.9" y="185.5">600</text>
<text x="147.7" y="185.5">600</text>
<text x="303.2" y="191.5">300</text>
</g>
<g font-size="1.3" fill="#888">
<text x="38" y="69.2">面 1000</text>
<text x="197.6" y="71.2">面 900</text>
<text x="202.5" y="69.2">面 1000</text>
<text x="274.5" y="69.2">面 1000</text>
<text x="331.6" y="69.2">面 1000</text>
<text x="35.6" y="176.2">面 1000</text>
<text x="41.2" y="178.2">面 900</text>
<text x="202.7" y="178.1">面 910</text>
</g>
<g font-size="1.3" fill="#b00020">
<text x="26.7" y="90">FFL</text>
<text x="168.5" y="90">FFL</text>
<text x="245.6" y="90">FFL</text>
<text x="320" y="90">FFL</text>
<text x="101.1" y="109">FFL</text>
<text x="26.7" y="197">FFL</text>
<text x="103.9" y="197">FFL</text>
<text x="196" y="197">FFL</text>
<text x="242.3" y="197">FFL</text>
<text x="284.9" y="197">FFL</text>
<text x="349.3" y="197">FFL</text>
</g>
</svg>
